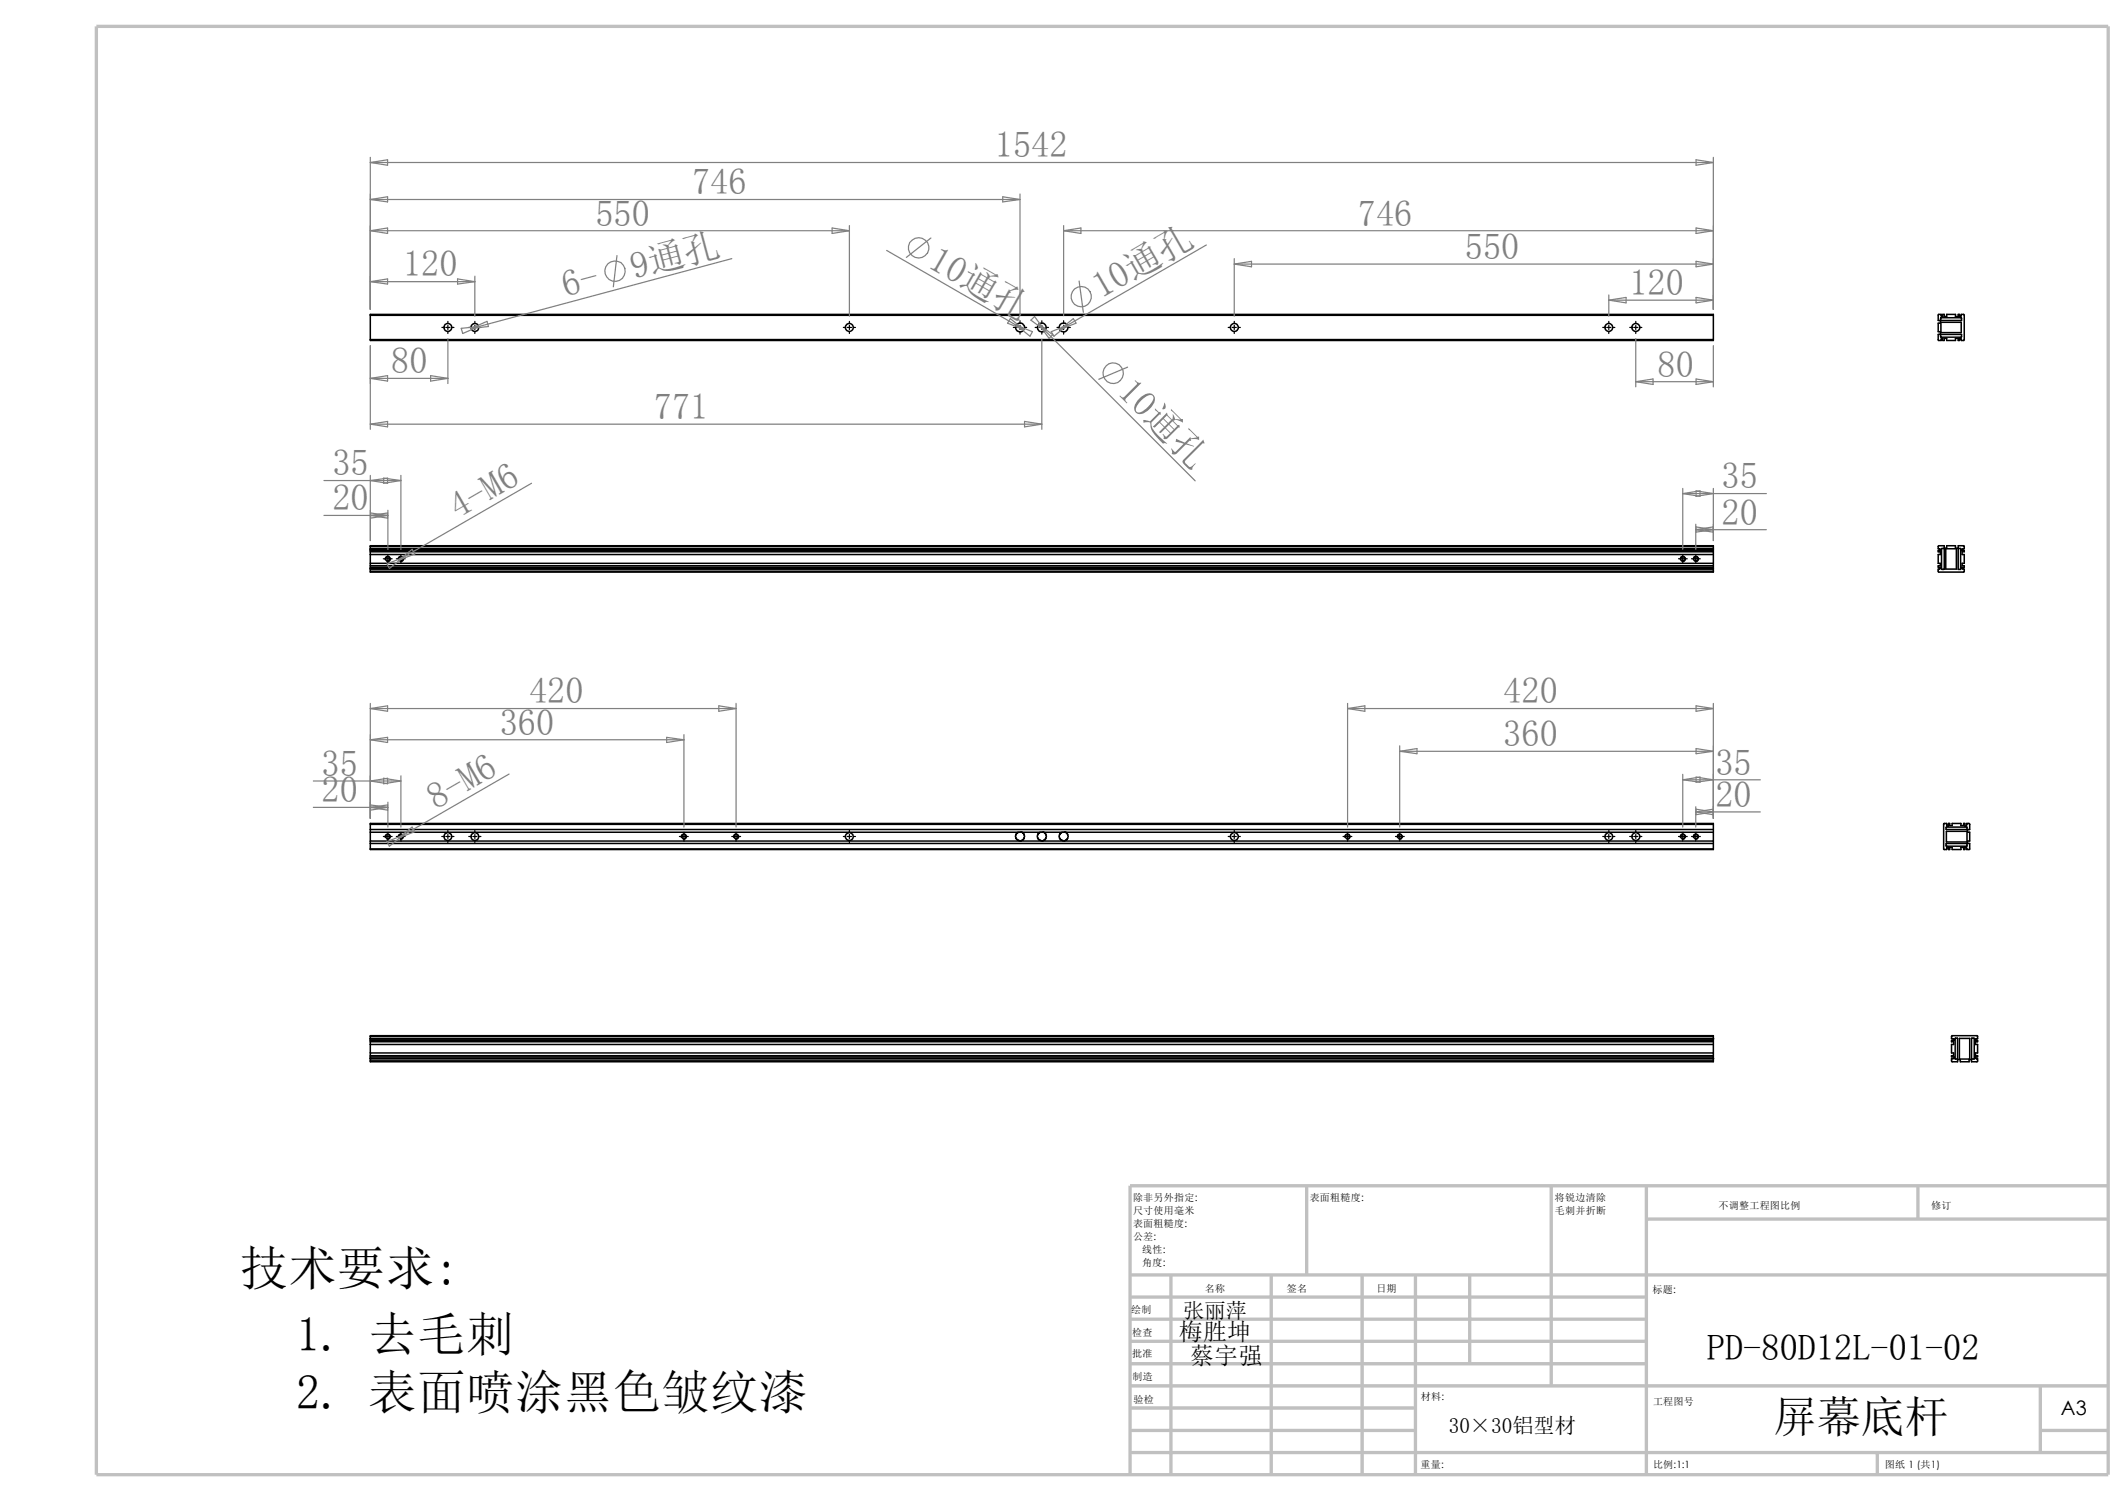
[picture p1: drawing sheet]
<svg xmlns="http://www.w3.org/2000/svg" width="297mm" height="210mm" viewBox="0 0 297 210" stroke-linecap="round" stroke-linejoin="round" font-family="sans-serif">
<g fill="none" stroke="#c0c0c0" stroke-width=".47">
<path d="M13.5 3.7h281v202.2h-281zM157.9 178h136.6M163.6 178v27.9M177.6 178v27.9M182.5 165.6v12.4M190.3 178v27.9M197.7 178v27.9M205.3 178v12.4M216.7 165.6v27.9M230 165.6v40.3M230 170.2h64.5M267.9 165.6v4.6"/>
<path d="M294.5 165.6h-136.6v40.3M157.9 193.5h136.6M157.9 196.6h39.8M157.9 199.7h39.8M157.9 181.1h72.1M157.9 184.2h72.1M157.9 187.3h72.1M157.9 190.4h72.1M285 199.7h9.5M285 193.5v9.3M157.9 202.8h136.6M262.3 202.8v3.1"/>
</g>
<g fill="none" stroke="#000" stroke-width=".21">
<path d="M51.7 44v-.1h187.7v.1M51.7 47.4v.1h187.7v-.1M51.7 44v3.4M51.7 44h187.7M51.7 47.4h187.7M239.4 44v3.4M271.1 44.4h2.9v.3h-2.9zM271.1 46.7h2.9v.3l-2.9 .1zM271.1 45h2.9v1.4h-2.9zM271.2 44.1v.2h.2v-.4h.2v.3h.3v-.3h1.3v.3h.4v-.3h.1v.4h.2l.1-.4h.4v.1v3.5h-.4l-.1-.3h-.2v.3h-.1v-.3h-.4v.3h-1.3v-.3h-.3v.3h-.2v-.3h-.2v.2M271.2 44.1v-.2h-.4v.8h.3v.4h-.3v1.2h.3v.4h-.3v.8h.4v-.1M271.2 44.1h.1"/>
<path d="M271.2 47.4h.1M51.7 76.3v-.1h187.7v.1M51.7 79.8v.1h187.7v-.1M51.7 76.7h.1M51.7 79.4h.1M51.7 76.3v.4M51.7 76.7v2.7M51.7 79.4v.4M51.7 78.7h187.7M51.7 77.4h187.7M51.7 77h187.7M51.7 79.5h187.7"/>
<path d="M51.7 79.4h187.7M51.7 79.2h187.7M51.7 79h187.7M51.7 76.6h187.7M51.7 76.7h187.7M51.7 76.9h187.7M51.7 76.3h187.7M51.7 79.8h187.7M239.4 76.7h.1M239.4 79.4h.1M239.4 76.3v.4M239.4 76.7v2.7"/>
<path d="M239.4 79.4v.4M270.8 76.2h.8v.3h.3v-.3h1.3v.3h.4v-.3h.7l.1 .1v.3l-.4 .1v.2h.4v.1h-.3v.4h.3v1.3h-.3v.3h.3v.2h-.4v.2l.4 .1-.1 .4-3.5-.1v-.3l.3-.1v-.2h-.3v-.2h.3v-.3h-.3v-1.3h.3v-.4h-.3v-.1h.3v-.2l-.3-.1zM271.2 76.6h.4v2.9h-.4zM271.8 76.6h1.5v2.9h-1.5zM273.6 76.6h.3v2.9h-.3zM51.7 115.1v-.1h187.7v.1M51.7 118.5v.1h187.7v-.1M51.7 117.4h90.9M51.7 115.1h187.7M51.7 115.8h187.7M51.7 115.1v3.4M51.7 116.2h90.7"/>
<path d="M51.7 118.5h187.7M51.7 117.8h187.7M142.4 116.2h-.2l-.2 .3a.6 .6 0 0 0 .4 .9M142.4 116.2h3.1M142.6 116.2h.3l.1 .3a.63 .63 0 0 1-.4 .9M142.6 117.4h3M145.5 116.2h-.3l-.2 .3a.6 .6 0 0 0 .5 .9M145.5 116.2h3M145.6 116.2h.3l.1 .3a.63 .63 0 0 1-.4 .9M145.6 117.4h3.1M148.5 116.2h-.2l-.2 .3a.6 .6 0 0 0 .4 .9M148.5 116.2h90.9"/>
<path d="M148.7 116.2h.3l.1 .3a.63 .63 0 0 1-.4 .9M148.7 117.4h90.7M239.4 115.1v3.4M271.9 117.8h2.8l.1 .4h-2.9zM271.9 115.5h2.9v.3h-2.9zM271.9 116.1h2.9v1.5h-2.9zM271.9 118.4l.1-.1h.2v.3h.2v-.3h.3v.3h1.2v-.3h.4v.3h.2v-.3h.2v.1M271.9 115.1l.1 .3h.2v-.4h.2v.3h.3v-.3h1.2v.3h.4v-.3h.2v.4h.2v-.3M271.9 115.1v-.1h-.4v3.6h.4v-.2M271.9 118.4h.1M271.9 115.1h.1M274.7 115.1v-.1l.5 .1v.7h-.3v.4h.3v1.2h-.3v.4h.3v.8h-.5v-.2"/>
<path d="M274.7 118.4h.1M274.7 115.1h.1M51.7 144.7v-.1h187.7v.1M51.7 148.1v.2h187.7v-.2M51.7 145v.1M51.7 147.7v.1M51.7 144.7v.3M51.7 145.1v2.6M51.7 147.8v.3M51.7 144.7h187.7M51.7 145h187.7M51.7 145.3h187.7"/>
<path d="M51.7 145.5h187.7M51.7 145.8h187.7M51.7 147h187.7M51.7 147.4h187.7M51.7 147.6h187.7M51.7 147.8h187.7M51.7 148.1h187.7M51.7 145.1h187.7M51.7 147.7h187.7M239.4 144.7v.4M239.4 147.7v.4M239.4 145.1v2.6"/>
<path d="M272.8 145l.2 .1v.2h-.4v.2h.3v.3h-.3v1.2h.3v.4h-.3v.2h.4v.1l-.2 .1M272.8 145h-.2l.1-.4 3.6 .1v.3l-.4 .1v.2h.4v.2h-.3v.3h.3v1.2h-.3v.4h.3v.2h-.4v.1l.4 .1-.1 .5h-.8v-.3h-.3v.3h-1.2v-.3h-.4v.3h-.8l-.1-.5h.2M273.1 145h.4v2.9h-.4zM273.7 145h1.5v2.9h-1.5zM275.4 145h.4v2.9h-.4z"/>
<circle cx="62.6" cy="45.7" r=".55"/>
<circle cx="66.3" cy="45.7" r=".56"/>
<circle cx="118.7" cy="45.7" r=".55"/>
<circle cx="142.5" cy="45.7" r=".62"/>
<circle cx="145.6" cy="45.7" r=".61"/>
<circle cx="148.6" cy="45.7" r=".62"/>
<circle cx="172.4" cy="45.7" r=".56"/>
<circle cx="224.7" cy="45.7" r=".55"/>
<circle cx="228.5" cy="45.7" r=".56"/>
<circle cx="54.2" cy="78.1" r=".31"/>
<circle cx="56" cy="78.1" r=".31"/>
<circle cx="235.1" cy="78" r=".32"/>
<circle cx="236.9" cy="78" r=".32"/>
<circle cx="54.2" cy="116.8" r=".32"/>
<circle cx="56" cy="116.8" r=".3"/>
<circle cx="62.6" cy="116.8" r=".54"/>
<circle cx="66.3" cy="116.8" r=".55"/>
<circle cx="95.6" cy="116.8" r=".3"/>
<circle cx="102.8" cy="116.8" r=".3"/>
<circle cx="118.6" cy="116.8" r=".54"/>
<circle cx="172.4" cy="116.8" r=".55"/>
<circle cx="188.3" cy="116.8" r=".3"/>
<circle cx="195.5" cy="116.8" r=".3"/>
<circle cx="224.7" cy="116.8" r=".54"/>
<circle cx="228.5" cy="116.8" r=".55"/>
<circle cx="235.1" cy="116.8" r=".3"/>
<circle cx="236.9" cy="116.8" r=".32"/>
</g>
<g fill="none" stroke="#000" stroke-width=".17">
<path d="M61.7 45.7h.3M62.3 45.7h.6M62.6 44.9v.2M62.6 45.4v.6M62.6 46.3v.3M63.2 45.7h.2M65.5 45.7h.2M66 45.7h.6M66.3 44.9v.2M66.3 45.4v.6M66.3 46.3v.3M66.9 45.7h.3"/>
<path d="M117.8 45.7h.3M118.4 45.7h.6M118.7 44.9v.2M118.7 45.4v.6M118.7 46.3v.3M119.3 45.7h.2M141.6 45.7h.3M142.2 45.7h.6M142.5 44.8v.3M142.5 45.4v.6M142.5 46.3v.4M143.1 45.7h.3"/>
<path d="M144.6 45.7h.3M145.2 45.7h.6M145.5 44.8v.3M145.5 45.4v.6M145.5 46.3v.4M146.1 45.7h.4M147.7 45.7h.3M148.3 45.7h.6M148.6 44.8v.3M148.6 45.4v.6M148.6 46.3v.4M149.2 45.7h.3"/>
<path d="M171.6 45.7h.2M172.1 45.7h.6M172.4 44.9v.2M172.4 45.4v.6M172.4 46.3v.3M173.1 45.7h.2M223.9 45.7h.3M224.5 45.7h.5M224.7 44.9v.2M224.7 45.4v.6M224.7 46.3v.3M225.3 45.7h.3"/>
<path d="M227.7 45.7h.2M228.2 45.7h.6M228.5 44.9v.2M228.5 45.4v.6M228.5 46.3v.3M229.1 45.7h.3M53.6 78h1.2M53.8 78.1a.37 .37 0 0 1 .3-.4 .37 .37 0 0 1 .4 .4 .37 .37 0 0 1-.4 .3M54.2 77.4v1.3M55.4 78h1.2M55.6 78.1a.38 .38 0 0 1 .3-.4 .38 .38 0 0 1 .5 .3 .38 .38 0 0 1-.5 .4M56 77.4v1.3"/>
<path d="M234.5 78h1.2M234.7 78.1a.37 .37 0 0 1 .4-.4 .37 .37 0 0 1 .4 .4 .37 .37 0 0 1-.5 .3M235.1 77.4v1.3M236.3 78h1.2M236.6 78.1a.37 .37 0 0 1 .3-.4 .37 .37 0 0 1 .4 .4 .37 .37 0 0 1-.5 .3M236.9 77.4v1.3M53.6 116.8h1.2M53.8 116.9a.37 .37 0 0 1 .3-.5 .37 .37 0 0 1 .4 .5 .37 .37 0 0 1-.4 .3M54.2 116.2v1.2M55.4 116.8h1.2M55.6 116.9a.38 .38 0 0 1 .3-.5 .38 .38 0 0 1 .5 .4 .38 .38 0 0 1-.5 .4M56 116.2v1.2"/>
<path d="M61.7 116.8h.3M62.3 116.8h.6M62.6 116v.2M62.6 116.5v.6M62.6 117.4v.2M63.2 116.8h.2M65.5 116.8h.2M66 116.8h.6M66.3 116v.2M66.3 116.5v.6M66.3 117.4v.2M66.9 116.8h.3"/>
<path d="M94.9 116.8h1.2M95.2 116.9a.38 .38 0 0 1 .3-.5 .38 .38 0 0 1 .4 .4 .38 .38 0 0 1-.4 .4M95.5 116.2v1.2M102.2 116.8h1.3M102.5 116.9a.37 .37 0 0 1 .3-.5 .37 .37 0 0 1 .4 .5 .37 .37 0 0 1-.5 .3M102.8 116.2v1.2M117.8 116.8h.3M118.4 116.8h.6M118.7 116v.2M118.7 116.5v.6M118.7 117.4v.2M119.3 116.8h.2"/>
<path d="M171.6 116.8h.2M172.1 116.8h.6M172.4 116v.2M172.4 116.5v.6M172.4 117.4v.2M173.1 116.8h.2M187.6 116.8h1.2M187.9 116.9a.38 .38 0 0 1 .3-.5 .38 .38 0 0 1 .4 .4 .38 .38 0 0 1-.4 .4M188.3 116.2v1.2M194.9 116.8h1.3M195.2 116.9a.37 .37 0 0 1 .3-.5 .37 .37 0 0 1 .4 .5 .37 .37 0 0 1-.4 .3M195.5 116.2v1.2"/>
<path d="M223.9 116.8h.3M224.5 116.8h.5M224.7 116v.2M224.7 116.5v.6M224.7 117.4v.2M225.3 116.8h.3M227.7 116.8h.2M228.2 116.8h.6M228.5 116v.2M228.5 116.5v.6M228.5 117.4v.2M229.1 116.8h.3"/>
<path d="M234.5 116.8h1.2M234.7 116.9a.37 .37 0 0 1 .4-.5 .37 .37 0 0 1 .4 .5 .37 .37 0 0 1-.5 .3M235.1 116.2v1.2M236.3 116.8h1.2M236.6 116.9a.37 .37 0 0 1 .3-.5 .37 .37 0 0 1 .4 .5 .37 .37 0 0 1-.5 .3M236.9 116.2v1.2"/>
</g>
<g fill="none" stroke="#808080" stroke-width=".17">
<path d="M51.7 27.9h90.8M51.7 22v21.2M51.7 27.9l2.4-.4v.7zM51.7 22.7l2.4-.4v.8zM51.7 32.2l2.4-.4v.8zM51.7 39.3l2.4-.4v.8zM51.7 32.2h67M51.7 39.3h14.6M51.7 22.7h187.7M63.9 38.9l2.4 .4-2.4 .4zM66.3 38.6v5.6M86.2 35.7l-.5 4.3"/>
<path d="M102.2 36.1l-35.3 9.5M116.2 31.8l2.5 .4-2.5 .4zM118.7 31.5v12.7M123.9 35l18.1 10.4M130 33.2l-3.4 2.7M140.1 27.5l2.4 .4-2.4 .3zM142.5 27.1v17M148.6 32.2h90.8M148.6 31.5v12.6M148.6 32.2l2.4-.4v.8zM150.7 39.2l.6 4.4M168.5 34.2l-19.4 11.2"/>
<path d="M172.4 36.1v8.1M172.4 36.9l2.4-.4v.8zM172.4 36.9h67M236.9 31.8l2.5 .4-2.5 .4zM236.9 22.3l2.5 .4-2.5 .4zM236.9 36.5l2.5 .4-2.5 .4zM239.4 22v21.2M51.7 48.3v11.6M51.7 52.8l2.4-.3v.7zM51.7 59.2l2.4-.4v.8zM51.7 59.2h93.8M51.7 52.8h10.9"/>
<path d="M60.2 52.5l2.4 .3-2.4 .4zM62.6 47.3v6.3M64.4 45.8l2.5-.2-2.3 1zM65.8 45.8l2.2-.9 .2 .7zM66.9 45.6l-1.1 .2M141.1 44.5l1.9 1.5-2.2-.9zM142 45.4l1 .6M142 45.4l2.2 .9-.3 .6zM143.1 58.8l2.4 .4-2.4 .4zM144 44.7l.5-.5 1.5 1.9zM145.1 45.3l.9 .8M145.1 45.3l2 1.4-.5 .5z"/>
<path d="M145.5 47.4v12.5M146 46.1l21 21M146.9 46.3l2.2-.9-1.9 1.5zM148 46l1.9-1.5 .4 .6zM149.1 45.4l-1.1 .6M157.5 51.3l-4 1.7M224.7 41.2v3M224.7 41.9l2.5-.4v.8zM224.7 41.9h14.7M228.5 47.3v6.7M228.5 53.3h10.9M228.5 53.3l2.4-.4v.8z"/>
<path d="M236.9 41.5l2.5 .4-2.5 .4zM236.9 52.9l2.5 .4-2.5 .4zM239.4 48.3v5.7M45.3 72h8.9M45.3 67.1h10.7M51.7 66.4v9.1M51.7 67.1l2.4-.3v.7zM51.7 72l2.4-.4v.7zM51.8 71.6l2.4 .4-2.4 .3zM53.6 66.8l2.4 .3-2.4 .4zM54.1 78.7l2.2-.8-1.9 1.5zM54.2 71.2v5.5"/>
<path d="M55.7 78.2l1.9-1.5 .4 .6zM56 66.4v10.3M56.3 77.9l-.6 .3M74.3 67.5l-18 10.4M235.1 68.9h11.7M235.1 68.9l2.4-.4v.8zM235.1 68.2v8.5M236.9 74l2.4-.4v.7zM236.9 74h9.9M236.9 73.2v3.5M236.9 68.5l2.5 .4-2.5 .4zM236.9 73.6l2.5 .4-2.5 .3z"/>
<path d="M239.4 68.2v7.3M51.7 98.2v16.1M51.7 98.9l2.4-.3v.7zM51.7 98.9h51.1M100.4 98.6l2.4 .3-2.4 .4zM102.8 98.2v17.3M188.3 98.9l2.4-.3v.7zM188.3 98.9h51.1M188.3 98.2v17.3M236.9 98.6l2.5 .3-2.5 .4zM239.4 98.2v16.1M43.8 112.7h10.4"/>
<path d="M43.8 109.1h12.2M51.7 103.3l2.4-.3v.7zM51.7 109.1l2.4-.4v.7zM51.7 112.7l2.4-.3v.7zM51.7 103.3h43.8M51.8 112.4l2.4 .3-2.4 .4zM53.6 108.7l2.4 .4-2.4 .3zM54.1 117.5l2.2-.9-1.9 1.6zM54.2 112v3.5M55.7 117l1.9-1.5 .4 .6zM56 108.3v7.2M56.3 116.6l-.6 .4"/>
<path d="M71.1 108.1l-14.8 8.5M93.1 103l2.4 .3-2.4 .4zM95.5 102.6v12.9M195.5 104.9l2.5-.4v.7zM195.5 104.9h43.9M195.5 104.1v11.4M235.1 108.9l2.4-.4v.7zM235.1 108.1v7.4M235.1 108.9h10.8M236.9 113.4l2.4-.4v.7zM236.9 112.6v2.9M236.9 113.4h9"/>
<path d="M236.9 104.5l2.5 .4-2.5 .3zM236.9 108.5l2.5 .4-2.5 .3zM236.9 113l2.5 .4-2.5 .3z"/>
<circle cx="85.9" cy="37.9" r="1.43"/>
<circle cx="128.3" cy="34.6" r="1.43"/>
<circle cx="151" cy="41.4" r="1.41"/>
<circle cx="155.5" cy="52.1" r="1.43"/>
</g>
<g font-size="6.7">
<text x="33.5" y="179.4">技术要求:</text>
<text x="41.4" y="188.7">1. 去毛刺</text>
<text x="41.4" y="196.8">2. 表面喷涂黑色皱纹漆</text>
</g>
<text font-size="6.1" x="247.8" y="199.9">屏幕底杆</text>
<g font-size="5.1" fill="#808080">
<text x="139" y="22">1542</text>
<text x="96.7" y="27.1">746</text>
<text x="83.2" y="31.5">550</text>
<text x="189.7" y="31.5">746</text>
<text x="56.3" y="38.6">120</text>
<text x="79" y="41.5" transform="rotate(-15 79 41.5)">6-</text>
<text x="88.6" y="38.9" transform="rotate(-15 88.6 38.9)">9通孔</text>
<text x="129.4" y="37.2" transform="rotate(30 129.4 37.2)">10通孔</text>
<text x="153.9" y="41.8" transform="rotate(-30 153.9 41.8)">10通孔</text>
<text x="204.6" y="36.2">550</text>
<text x="227.6" y="41.2">120</text>
<text x="54.7" y="52.1">80</text>
<text x="231.6" y="52.6">80</text>
<text x="91.4" y="58.5">771</text>
<text x="155.9" y="55" transform="rotate(45 155.9 55)">10通孔</text>
<text x="46.4" y="71.2">20</text>
<text x="46.4" y="66.4">35</text>
<text x="240.5" y="68.2">35</text>
<text x="64" y="72.5" transform="rotate(-30 64 72.5)">4-M6</text>
<text x="240.5" y="73.2">20</text>
<text x="73.9" y="98.2">420</text>
<text x="210" y="98.2">420</text>
<text x="69.8" y="102.6">360</text>
<text x="210" y="104.2">360</text>
<text x="44.9" y="112">20</text>
<text x="44.9" y="108.3">35</text>
<text x="60.9" y="113.1" transform="rotate(-30 60.9 113.1)">8-M6</text>
<text x="239.6" y="112.6">20</text>
<text x="239.6" y="108.2">35</text>
</g>
<text font-size="5.1" x="238.5" y="189.9">PD-80D12L-01-02</text>
<g font-size="3.3">
<text x="164.7" y="187.1">梅胜坤</text>
<text x="166.2" y="190.4">蔡宇强</text>
</g>
<g font-size="3">
<text x="165.3" y="184">张丽萍</text>
<text x="202.4" y="200.2">30×30铝型材</text>
</g>
<text font-size="2.8" x="287.9" y="197.6">A3</text>
<g font-size="1.4">
<text x="158.3" y="167.7">除非另外指定:</text>
<text x="183" y="167.7">表面粗糙度:</text>
<text x="217.2" y="167.6">将锐边清除</text>
<text x="158.3" y="169.5">尺寸使用毫米</text>
<text x="158.3" y="171.4">表面粗糙度:</text>
<text x="158.3" y="173.2">公差:</text>
<text x="217.2" y="169.5">毛刺并折断</text>
<text x="240.1" y="168.7">不调整工程图比例</text>
<text x="269.8" y="168.9">修订</text>
<text x="159.6" y="176.8">角度:</text>
<text x="159.6" y="175">线性:</text>
<text x="158" y="183.4">绘制</text>
<text x="168.3" y="180.4">名称</text>
<text x="179.8" y="180.4">签名</text>
<text x="192.3" y="180.4">日期</text>
<text x="230.8" y="180.6">标题:</text>
<text x="158.2" y="189.5">批准</text>
<text x="158.2" y="186.5">检查</text>
<text x="158.2" y="192.7">制造</text>
<text x="158.4" y="195.9">验检</text>
<text x="198.5" y="195.4">材料:</text>
<text x="230.9" y="196.2">工程图号</text>
<text x="198.5" y="204.9">重量:</text>
<text x="230.9" y="204.9">比例:1:1</text>
<text x="263.3" y="204.9">图纸 1 (共1)</text>
</g>
</svg>
